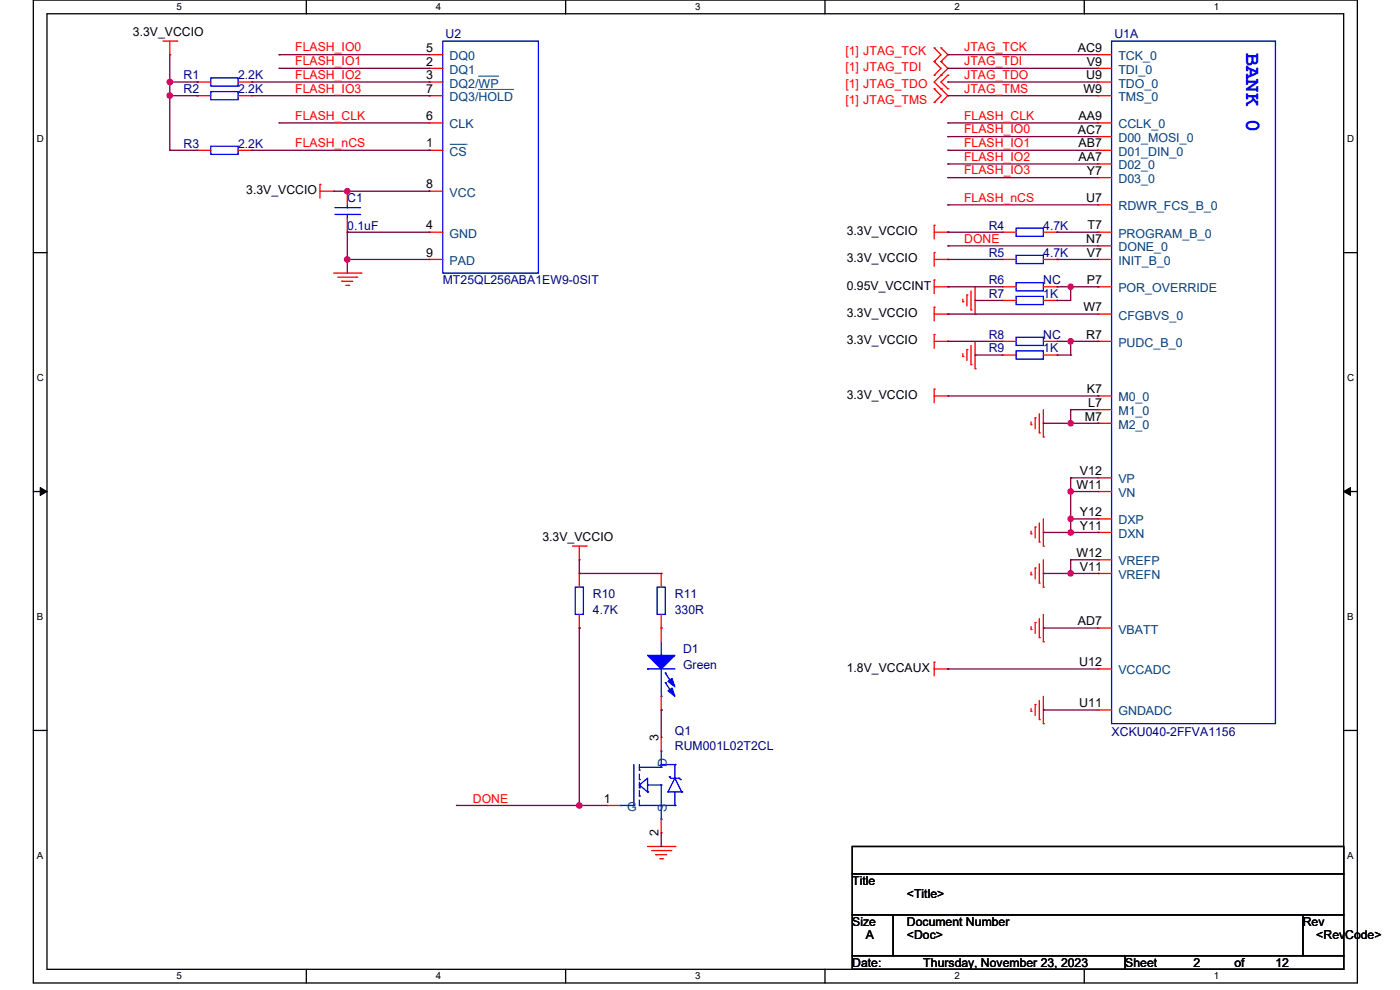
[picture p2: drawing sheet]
<svg xmlns="http://www.w3.org/2000/svg" width="297mm" height="210mm" viewBox="0 0 297 210" stroke-linecap="round" stroke-linejoin="round" font-family="sans-serif">
<path d="M7.1 0h280.9v208.5h-280.9zM10 2.9h275.1v202.7h-275.1z" fill="none" stroke="#000" stroke-width=".28"/>
<g fill="#fff">
<path d="M37.5 .3h1.1v2.3h-1.1z"/>
<path d="M37.5 205.9h1.1v2.3h-1.1z"/>
</g>
<path d="M65 0v2.9M65 205.6v2.9" fill="none" stroke="#000" stroke-width=".28"/>
<g fill="#fff">
<path d="M92.5 .3h1.1v2.3h-1.1z"/>
<path d="M92.5 205.9h1.1v2.3h-1.1z"/>
</g>
<path d="M120 0v2.9M120 205.6v2.9" fill="none" stroke="#000" stroke-width=".28"/>
<g fill="#fff">
<path d="M147.5 .3h1.2v2.3h-1.2z"/>
<path d="M147.5 205.9h1.2v2.3h-1.2z"/>
</g>
<path d="M175 0v2.9M175 205.6v2.9" fill="none" stroke="#000" stroke-width=".28"/>
<g fill="#fff">
<path d="M202.5 .3h1.2v2.3h-1.2z"/>
<path d="M202.5 205.9h1.2v2.3h-1.2z"/>
</g>
<path d="M230 0v2.9M230 205.6v2.9" fill="none" stroke="#000" stroke-width=".28"/>
<g fill="#fff">
<path d="M257.5 .3h1.2v2.3h-1.2z"/>
<path d="M257.5 205.9h1.2v2.3h-1.2z"/>
<path d="M7.8 28.3h1.5v2.3h-1.5z"/>
<path d="M285.8 28.3h1.5v2.3h-1.5z"/>
<path d="M7.8 78.9h1.5v2.3h-1.5z"/>
<path d="M285.8 78.9h1.5v2.3h-1.5z"/>
</g>
<path d="M7.1 53.6h2.9M285.1 53.6h2.9" fill="none" stroke="#000" stroke-width=".28"/>
<g fill="#fff">
<path d="M7.8 129.6h1.4v2.3h-1.4z"/>
<path d="M285.8 129.6h1.4v2.3h-1.4z"/>
</g>
<path d="M7.1 104.3h2.9M285.1 104.3h2.9" fill="none" stroke="#000" stroke-width=".28"/>
<path d="M8.5 103.4l1.5 .9-1.5 .8zM285.1 104.3l1.4-.9v1.7z" fill="#000" stroke="#000" stroke-width=".21"/>
<g fill="#fff">
<path d="M7.8 180.3h1.4v2.3h-1.4z"/>
<path d="M285.8 180.3h1.4v2.3h-1.4z"/>
</g>
<path d="M7.1 154.9h2.9M285.1 154.9h2.9M180.8 179.6h104.3v5.7h-104.3zM180.8 185.3h104.3v8.7h-104.3zM180.8 194h8.7v8.7h-8.7zM189.5 194h86.9v8.7h-86.9zM276.4 194h8.7v8.7h-8.7zM180.8 202.7h57.9v2.9h-57.9zM238.7 202.7h46.4v2.9h-46.4z" fill="none" stroke="#000" stroke-width=".28"/>
<g fill="none" stroke="#f00" stroke-width=".28">
<path d="M34.6 8.7h2.9M36 11.6h.1M36 8.7v2.9M37.5 8.7h.1M41.8 17.4h.1M41.8 17.4h2.9M50.5 17.4h2.9M53.4 17.4h.1M91 14.5h.1M91 17.4h.1M91 11.6h.1M91 17.4h2.9"/>
<path d="M91 11.6h2.9M91 14.5h2.9M198.2 13.1h.1M198.2 10.2h.1M198.2 16h.1M198.2 18.8h.1M198.2 10.2l1.4 1.4-1.4 1.5M198.2 13.1l1.4 1.4-1.4 1.5M198.2 18.8l1.4 1.5-1.4 1.4M199.6 10.2h.1M199.6 13.1h.1M199.6 16h.1"/>
<path d="M199.6 18.8h.1M199.6 10.2l1.5 1.4-1.5 1.5M199.6 13.1l1.5 1.4-2.9 2.9 2.9 2.9-1.5 1.4M201.1 16h.1M201.1 18.8h.1M201.1 16l-1.5 1.4 1.5 1.4M232.9 11.6h.1M232.9 14.5h.1M232.9 17.4h.1M232.9 17.4h2.9M232.9 11.6h2.9M232.9 14.5h2.9"/>
<path d="M41.8 31.9h.1M41.8 20.3h.1M41.8 31.9h2.9M41.8 20.3h2.9M50.5 31.9h2.9M50.5 20.3h2.9M53.4 31.9h.1M53.4 20.3h.1M67.9 39.1h.1M67.9 39.1v2.9M91 31.9h.1M91 26.1h.1"/>
<path d="M91 20.3h.1M91 31.9h2.9M91 20.3h2.9M91 26.1h2.9M198.2 21.7h.1M199.6 21.7h.1M232.9 20.3h.1M232.9 26.1h.1M232.9 29h.1M232.9 31.9h.1M232.9 34.8h.1M232.9 37.7h.1"/>
<path d="M232.9 31.9h2.9M232.9 20.3h2.9M232.9 26.1h2.9M232.9 29h2.9M232.9 34.8h2.9M232.9 37.7h2.9M67.9 40.6h2.9M70.8 40.6h.1M70.8 57.9h5.8M71.6 58.8h4.1M72.5 59.7h.1M72.5 59.7h2.3"/>
<path d="M73.7 40.6h.1M73.7 49.3h.1M73.7 40.6v2.9M73.7 46.4v2.9M75.7 58.8h.1M76.6 57.9h.1M91 49.3h.1M91 40.6h.1M91 55h.1M91 49.3h2.9M91 40.6h2.9M91 55h2.9"/>
<path d="M198.2 47.8h.1M198.2 53.6h.1M198.2 59.4h.1M198.2 49.3h2.9M198.2 47.8v2.9M198.2 53.6v2.9M198.2 59.4v2.9M198.2 55h2.9M201.1 49.3h.1M201.1 55h.1M212.7 49.3h.1M212.7 55h.1"/>
<path d="M212.7 49.3h2.9M212.7 55h2.9M221.3 49.3h2.9M221.3 55h2.9M224.2 49.3h.1M224.2 55h.1M232.9 43.5h.1M232.9 49.3h.1M232.9 52.2h.1M232.9 55h.1M232.9 49.3h2.9M232.9 55h2.9"/>
<path d="M232.9 43.5h2.9M232.9 52.2h2.9M73.4 60.5h.6M74 60.5h.1M198.2 65.2h.1M198.2 71h.1M198.2 65.2v2.9M198.2 71v2.9M198.2 60.8h2.9M198.2 66.6h2.9M198.2 72.4h2.9M201.1 60.8h.1"/>
<path d="M201.1 66.6h.1M201.1 72.4h.1M204.3 64h.1M204.3 75.6h.1M204.3 63.4v.6M204.3 75v.6M205.1 62.6h.1M205.1 74.1h.1M205.1 62.6v2.3M205.1 74.1v2.4M206 65.8h.1M206 77.3h.1"/>
<path d="M206 61.7v4.1M206 73.3v4M206.9 66.6h.1M206.9 78.2h.1M206.9 60.8v5.8M206.9 72.4v5.8M212.7 75.3h.1M212.7 63.7h.1M212.7 60.8h.1M212.7 72.4h.1M212.7 60.8h2.9M212.7 72.4h2.9"/>
<path d="M212.7 75.3h2.9M212.7 63.7h2.9M221.3 60.8h2.9M221.3 72.4h2.9M221.3 75.3h2.9M221.3 63.7h2.9M224.2 75.3h.1M224.2 63.7h.1M224.2 60.8h.1M224.2 72.4h.1M232.9 66.6h.1M232.9 72.4h.1"/>
<path d="M232.9 60.8h.1M232.9 60.8h2.9M232.9 66.6h2.9M232.9 72.4h2.9M198.2 82.5h.1M198.2 82.5v2.9M198.2 84h2.9M201.1 84h.1M218.7 90.1h.1M218.7 89.5v.6M219.6 88.6h.1M219.6 88.6v2.4"/>
<path d="M220.5 91.8h.1M220.5 87.8v4M221.3 92.7h.1M221.3 86.9v5.8M232.9 84h.1M232.9 86.9h.1M232.9 89.8h.1M232.9 84h2.9M232.9 86.9h2.9M232.9 89.8h2.9M121.5 115.8h2.9M122.9 118.7h.1"/>
<path d="M122.9 115.8v2.9M124.4 115.8h.1M218.7 113.2h.1M218.7 112.7v.5M219.6 111.8h.1M219.6 111.8v2.3M220.5 115h.1M220.5 110.9v4.1M220.5 119.6v4.1M221.3 115.8h.1M221.3 110.1v5.7M221.3 118.7v5.8"/>
<path d="M232.9 110.1h.1M232.9 101.4h.1M232.9 104.3h.1M232.9 112.9h.1M232.9 118.7h.1M232.9 110.1h2.9M232.9 101.4h2.9M232.9 104.3h2.9M232.9 112.9h2.9M232.9 118.7h2.9M122.9 133.2h.1M122.9 121.6h.1"/>
<path d="M122.9 121.6v2.9M122.9 130.3v2.9M140.3 133.2h.1M140.3 121.6h.1M140.3 121.6v2.9M140.3 130.3v5.8M218.7 121.9h.1M218.7 133.5h.1M218.7 121.3v.6M218.7 132.9v.6M219.6 120.5h.1M219.6 132.1h.1"/>
<path d="M219.6 120.5v2.3M219.6 132.1v2.3M220.5 123.7h.1M220.5 135.3h.1M220.5 131.2v4.1M221.3 124.5h.1M221.3 136.1h.1M221.3 130.3v5.8M232.9 121.6h.1M232.9 133.2h.1M232.9 121.6h2.9M232.9 133.2h2.9"/>
<path d="M140.3 156.4h.1M140.3 150.6h.1M140.3 147.7v2.9M140.3 156.4v2.9M198.2 140.5h.1M198.2 140.5v2.9M198.2 141.9h2.9M201.1 141.9h.1M218.7 150.9h.1M218.7 150.3v.6M219.6 149.4h.1M219.6 149.4v2.4"/>
<path d="M220.5 152.6h.1M220.5 148.6v4M221.3 153.5h.1M221.3 147.7v5.8M232.9 141.9h.1M232.9 150.6h.1M232.9 141.9h2.9M232.9 150.6h2.9M128.7 170.9h.1M128.7 170.9h2.9M137.4 179.6h5.8M140.3 176.7h.1"/>
<path d="M140.3 173.8v2.9M143.2 179.6h.1M138.2 180.4h4.1M139.1 181.3h.1M139.1 181.3h2.3M140 182.2h.6M140.6 182.2h.1M142.3 180.4h.1"/>
</g>
<g fill="none" stroke="#00f" stroke-width=".28">
<path d="M44.7 16.5h5.8v1.8h-5.8zM44.7 19.4h5.8v1.8h-5.8zM93.9 8.7h20.3v49.2h-20.3zM235.8 8.7h34.8v144.8h-34.8zM44.7 31h5.8v1.7h-5.8zM71.1 45.5h5.2M71.1 44h5.2M73.7 44h.1M73.7 45.5h.1M73.7 43.5v.5M73.7 45.5v.9M76.3 45.5h.1"/>
<path d="M76.3 44h.1M215.6 48.4h5.7v1.7h-5.7zM215.6 54.2h5.7v1.7h-5.7zM215.6 60h5.7v1.7h-5.7zM215.6 74.4h5.7v1.8h-5.7zM215.6 62.9h5.7v1.7h-5.7zM215.6 71.5h5.7v1.8h-5.7zM122 124.5h1.8v5.8h-1.8zM139.4 124.5h1.7v5.8h-1.7zM140.3 139h.1M140.3 136.1v2.9M137.4 141.9h.1"/>
<path d="M137.4 141.9h5.8M140.3 159.3h.1M140.3 147.7h.1M140.3 141.9v5.8M140.3 159.3v3.5M141.1 142.8h.1M141.1 144.8h.1M141.1 142.8l1.8 2.6M141.1 144.8l1.8 2.6M131.6 170.9h.1M131.6 170.9h2.9M134.5 170.9h.1"/>
<path d="M134.5 162.2v8.7M135.6 163.3h.1M135.6 165.4h.1M135.6 167.1h.1M135.6 168.8h.1M135.6 170.9h.1M135.6 166.5h.1M135.6 162.2v1.1M135.6 164.2v1.2M135.6 165.9v1.2M135.6 167.7v1.1M135.6 169.7v1.2"/>
<path d="M135.6 166.5l1.8-1.4v2.9M135.6 166.5l1.8 1.5M135.6 170.9h7.6M135.6 162.8h4.7M137.4 168h.1M137.4 166.5h2.9M140.3 166.5h.1M140.3 170.9h.1M140.3 173.8h.1M140.3 162.8h.1M140.3 162.2h.1M140.3 166.5v7.3"/>
<path d="M140.3 162.2h2.9M141.7 168h.1M141.7 168h2.9M142 164.8h.1M142 164.8l.3 .3h1.7M143.2 162.2h.1M143.2 165.1h.1M143.2 170.9h.1M143.2 162.2v2.9M143.2 168v2.9M143.2 165.1l-1.5 2.9M143.2 165.1l1.4 2.9"/>
<path d="M144 165.1h.1M144 165.1l.3 .3M144.3 165.4h.1M144.6 168h.1"/>
</g>
<g fill="#00f" stroke="#00f" stroke-width=".28">
<path d="M137.4 139h5.8l-2.9 2.9z"/>
<path d="M141.7 144.5l.9-.6 .6 1.8z"/>
<path d="M141.7 146.5l.9-.5 .6 1.7z"/>
</g>
<path d="M101.4 16.1h4.3M101.4 19h7.4M105.7 16.1h.1M108.8 19h.1M95.4 30.6h3.6M99 30.6h.1" fill="none" stroke="#004080" stroke-width=".21"/>
<g fill="none" stroke="#800040" stroke-width=".28">
<path d="M36 17.4h.1M36 17.4h5.8M36 11.6v20.3M41.8 17.4h.1M53.4 17.4h37.6M59.2 11.6h.1M59.2 14.5h.1M59.2 11.6h31.8M59.2 14.5h31.8M91 17.4h.1M201.1 11.6h.1M201.1 14.5h.1"/>
<path d="M201.1 17.4h.1M201.1 11.6h31.8M201.1 14.5h31.8M201.1 17.4h31.8M36 31.9h.1M36 20.3h.1M36 20.3h5.8M36 31.9h5.8M41.8 20.3h.1M53.4 20.3h37.6M53.4 31.9h37.6M59.2 26.1h.1"/>
<path d="M59.2 26.1h31.8M91 20.3h.1M91 31.9h.1M201.1 20.3h.1M201.1 26.1h.1M201.1 29h.1M201.1 31.9h.1M201.1 34.8h.1M201.1 37.7h.1M201.1 20.3h31.8M201.1 26.1h31.8M201.1 29h31.8"/>
<path d="M201.1 31.9h31.8M201.1 34.8h31.8M201.1 37.7h31.8M70.8 40.6h20.2M73.7 40.6h.1M73.7 49.3h.1M73.7 55h.1M73.7 49.3h17.3M73.7 55h17.3M73.7 49.3v8.6M91 40.6h.1M201.1 43.5h.1"/>
<path d="M201.1 49.3h.1M201.1 52.2h.1M201.1 55h.1M201.1 43.5h31.8M201.1 49.3h11.6M201.1 52.2h31.8M201.1 55h11.6M224.2 49.3h.1M224.2 55h.1M224.2 49.3h8.7M224.2 55h8.7M201.1 60.8h.1"/>
<path d="M201.1 66.6h.1M201.1 72.4h.1M201.1 60.8h11.6M201.1 66.6h31.8M201.1 72.4h11.6M206.9 63.7h.1M206.9 75.3h.1M206.9 63.7h5.8M206.9 75.3h5.8M224.2 63.7h.1M224.2 60.8h8.7M224.2 72.4h8.7"/>
<path d="M224.2 75.3h2.9M227.1 60.8h.1M227.1 72.4h.1M227.1 75.3h.1M227.1 60.8v2.9h-2.9M227.1 72.4v2.9M232.9 60.8h.1M232.9 72.4h.1M201.1 84h31.8M221.3 89.8h.1M221.3 89.8h11.6M227.1 86.9h.1"/>
<path d="M227.1 89.8h.1M227.1 86.9v2.9M227.1 86.9h5.8M232.9 84h.1M232.9 89.8h.1M122.9 118.7v2.9M221.3 112.9h.1M221.3 112.9h11.6M227.1 110.1h.1M227.1 112.9h.1M227.1 118.7h.1M227.1 101.4h.1"/>
<path d="M227.1 104.3h.1M227.1 101.4v11.5M227.1 118.7v2.9M227.1 110.1h5.8M227.1 118.7h5.8M227.1 101.4h5.8M227.1 104.3h5.8M232.9 112.9h.1M122.9 133.2h.1M122.9 121.6h.1M122.9 133.2v37.7M122.9 121.6h17.4"/>
<path d="M221.3 121.6h.1M221.3 133.2h.1M221.3 121.6h11.6M221.3 133.2h11.6M227.1 121.6h.1M232.9 121.6h.1M140.3 150.6h.1M140.3 150.6v5.8M201.1 141.9h.1M201.1 141.9h31.8M221.3 150.6h.1M221.3 150.6h11.6"/>
<path d="M96.8 170.9h.1M96.8 170.9h31.9M122.9 170.9h.1M140.3 179.6h.1M140.3 176.7v2.9"/>
</g>
<g fill="#f0f" stroke="#f0f" stroke-width=".28">
<circle cx="122.9" cy="170.9" r=".57"/>
<circle cx="36" cy="17.4" r=".57"/>
<circle cx="36" cy="20.3" r=".57"/>
<circle cx="73.7" cy="40.6" r=".57"/>
<circle cx="73.7" cy="55" r=".57"/>
<circle cx="227.1" cy="60.8" r=".56"/>
<circle cx="227.1" cy="72.4" r=".57"/>
<circle cx="227.1" cy="89.8" r=".56"/>
<circle cx="227.1" cy="112.9" r=".57"/>
<circle cx="227.1" cy="121.6" r=".57"/>
<circle cx="227.1" cy="104.3" r=".56"/>
<circle cx="227.1" cy="110" r=".57"/>
</g>
<text font-size="4.6" fill="#00f" x="264.4" y="11.3" transform="rotate(90 264.4 11.3)">BANK 0</text>
<g font-size="2.6">
<text x="28.2" y="7.6">3.3V_VCCIO</text>
<text x="90.4" y="11">5</text>
<text x="228.7" y="11">AC9</text>
<text x="90.4" y="13.9">2</text>
<text x="90.4" y="16.8">3</text>
<text x="230.4" y="16.8">U9</text>
<text x="230.6" y="13.9">V9</text>
<text x="90.4" y="19.7">7</text>
<text x="229.8" y="19.7">W9</text>
<text x="90.4" y="25.5">6</text>
<text x="228.7" y="28.4">AC7</text>
<text x="228.8" y="25.5">AA9</text>
<text x="90.4" y="31.3">1</text>
<text x="228.8" y="31.3">AB7</text>
<text x="228.8" y="34.2">AA7</text>
<text x="52.2" y="41.1">3.3V_VCCIO</text>
<text x="90.4" y="40">8</text>
<text x="230.6" y="37.1">Y7</text>
<text x="230.4" y="42.9">U7</text>
<text x="90.4" y="48.7">4</text>
<text x="179.6" y="49.8">3.3V_VCCIO</text>
<text x="230.4" y="51.6">N7</text>
<text x="230.7" y="48.7">T7</text>
<text x="90.4" y="54.4">9</text>
<text x="179.6" y="55.6">3.3V_VCCIO</text>
<text x="230.6" y="54.4">V7</text>
<text x="179.6" y="61.4">0.95V_VCCINT</text>
<text x="230.6" y="60.2">P7</text>
<text x="179.6" y="67.2">3.3V_VCCIO</text>
<text x="229.8" y="66">W7</text>
<text x="230.4" y="71.8">R7</text>
<text x="179.6" y="73">3.3V_VCCIO</text>
<text x="230.6" y="83.4">K7</text>
<text x="179.6" y="84.6">3.3V_VCCIO</text>
<text x="230.1" y="89.2">M7</text>
<text x="230.9" y="86.3">L7</text>
<text x="229.1" y="100.8">V12</text>
<text x="228.4" y="103.7">W11</text>
<text x="229.1" y="109.5">Y12</text>
<text x="229.1" y="112.4">Y11</text>
<text x="115.1" y="114.7">3.3V_VCCIO</text>
<text x="228.4" y="118.2">W12</text>
<text x="229.1" y="121.1">V11</text>
<text x="228.7" y="132.6">AD7</text>
<text x="179.6" y="142.5">1.8V_VCCAUX</text>
<text x="229" y="141.3">U12</text>
<text x="229" y="150">U11</text>
<text x="139.7" y="157.2" transform="rotate(-90 139.7 157.2)">3</text>
<text x="128.1" y="170.3">1</text>
<text x="139.7" y="177.2" transform="rotate(-90 139.7 177.2)">2</text>
<text x="180.8" y="187.7">Title</text>
<text x="192.4" y="190.6">&lt;Title&gt;</text>
<text x="180.8" y="196.4">Size</text>
<text x="192.4" y="196.4">Document Number</text>
<text x="276.4" y="196.4">Rev</text>
<text x="183.7" y="199.3">A</text>
<text x="192.4" y="199.3">&lt;Doc&gt;</text>
<text x="279.2" y="199.3">&lt;RevCode&gt;</text>
<text x="180.8" y="205">Date:</text>
<text x="195.9" y="205">Thursday, November 23, 2023</text>
<text x="238.7" y="205">Sheet</text>
<text x="253.2" y="205">2</text>
<text x="261.9" y="205">of</text>
<text x="270.6" y="205">12</text>
</g>
<g font-size="2.6" fill="#f00">
<text x="62.7" y="10.9">FLASH_IO0</text>
<text x="179.4" y="11.6">[1] JTAG_TCK</text>
<text x="204.5" y="10.9">JTAG_TCK</text>
<text x="62.7" y="13.8">FLASH_IO1</text>
<text x="62.7" y="16.7">FLASH_IO2</text>
<text x="179.4" y="15.1">[1] JTAG_TDI</text>
<text x="204.5" y="13.8">JTAG_TDI</text>
<text x="204.5" y="16.7">JTAG_TDO</text>
<text x="62.7" y="19.6">FLASH_IO3</text>
<text x="179.4" y="18.6">[1] JTAG_TDO</text>
<text x="179.4" y="22">[1] JTAG_TMS</text>
<text x="204.5" y="19.6">JTAG_TMS</text>
<text x="62.7" y="25.4">FLASH_CLK</text>
<text x="204.5" y="25.4">FLASH_CLK</text>
<text x="204.5" y="28.3">FLASH_IO0</text>
<text x="62.7" y="31.2">FLASH_nCS</text>
<text x="204.5" y="31.2">FLASH_IO1</text>
<text x="204.5" y="34.1">FLASH_IO2</text>
<text x="204.5" y="37">FLASH_IO3</text>
<text x="204.5" y="42.8">FLASH_nCS</text>
<text x="204.5" y="51.6">DONE</text>
<text x="100.3" y="170.3">DONE</text>
</g>
<g font-size="2.6" fill="#000080">
<text x="94.5" y="8.1">U2</text>
<text x="236.4" y="8.1">U1A</text>
<text x="38.9" y="16.8">R1</text>
<text x="50.5" y="16.8">2.2K</text>
<text x="38.9" y="19.7">R2</text>
<text x="50.5" y="19.7">2.2K</text>
<text x="38.9" y="31.3">R3</text>
<text x="50.5" y="31.3">2.2K</text>
<text x="73.7" y="42.9">C1</text>
<text x="73.7" y="48.7">0.1uF</text>
<text x="209.8" y="48.7">R4</text>
<text x="221.3" y="48.7">4.7K</text>
<text x="209.8" y="54.5">R5</text>
<text x="221.3" y="54.5">4.7K</text>
<text x="93.9" y="60.3">MT25QL256ABA1EW9-0SIT</text>
<text x="209.8" y="63.2">R7</text>
<text x="209.8" y="60.3">R6</text>
<text x="221.3" y="63.2">1K</text>
<text x="221.3" y="60.3">NC</text>
<text x="209.8" y="71.8">R8</text>
<text x="221.3" y="71.8">NC</text>
<text x="209.8" y="74.7">R9</text>
<text x="221.3" y="74.7">1K</text>
<text x="125.8" y="126.9">R10</text>
<text x="125.8" y="130.3">4.7K</text>
<text x="143.2" y="126.9">R11</text>
<text x="143.2" y="130.3">330R</text>
<text x="144.9" y="138.5">D1</text>
<text x="144.9" y="141.9">Green</text>
<text x="143.2" y="155.8">Q1</text>
<text x="143.2" y="159">RUM001L02T2CL</text>
<text x="235.8" y="156.1">XCKU040-2FFVA1156</text>
</g>
<g font-size="2.6" fill="#004080">
<text x="95.4" y="15.7">DQ1</text>
<text x="95.4" y="12.8">DQ0</text>
<text x="237.3" y="12.8">TCK_0</text>
<text x="237.3" y="15.7">TDI_0</text>
<text x="95.4" y="18.6">DQ2/WP</text>
<text x="95.4" y="21.5">DQ3/HOLD</text>
<text x="237.3" y="18.6">TDO_0</text>
<text x="237.3" y="21.5">TMS_0</text>
<text x="95.4" y="27.2">CLK</text>
<text x="237.3" y="27.2">CCLK_0</text>
<text x="95.4" y="33">CS</text>
<text x="237.3" y="30.1">D00_MOSI_0</text>
<text x="237.3" y="33">D01_DIN_0</text>
<text x="237.3" y="35.9">D02_0</text>
<text x="95.4" y="41.7">VCC</text>
<text x="237.3" y="38.8">D03_0</text>
<text x="237.3" y="44.6">RDWR_FCS_B_0</text>
<text x="95.4" y="50.4">GND</text>
<text x="237.3" y="50.4">PROGRAM_B_0</text>
<text x="237.3" y="53.3">DONE_0</text>
<text x="95.4" y="56.2">PAD</text>
<text x="237.3" y="56.2">INIT_B_0</text>
<text x="237.3" y="62">POR_OVERRIDE</text>
<text x="237.3" y="67.8">CFGBVS_0</text>
<text x="237.3" y="73.6">PUDC_B_0</text>
<text x="237.3" y="85.2">M0_0</text>
<text x="237.3" y="88.1">M1_0</text>
<text x="237.3" y="91">M2_0</text>
<text x="237.3" y="102.5">VP</text>
<text x="237.3" y="105.4">VN</text>
<text x="237.3" y="111.2">DXP</text>
<text x="237.3" y="114.1">DXN</text>
<text x="237.3" y="119.9">VREFP</text>
<text x="237.3" y="122.8">VREFN</text>
<text x="237.3" y="134.4">VBATT</text>
<text x="237.3" y="143.1">VCCADC</text>
<text x="237.3" y="151.8">GNDADC</text>
<text x="141.5" y="162.6" transform="rotate(-90 141.5 162.6)">D</text>
<text x="133" y="172">G</text>
<text x="141.5" y="172.3" transform="rotate(-90 141.5 172.3)">S</text>
</g>
<g font-size="2.1">
<text x="37.5" y="2.2">5</text>
<text x="92.5" y="2.2">4</text>
<text x="147.5" y="2.2">3</text>
<text x="202.5" y="2.2">2</text>
<text x="257.5" y="2.2">1</text>
<text x="7.8" y="30.1">D</text>
<text x="285.8" y="30.1">D</text>
<text x="7.8" y="80.8">C</text>
<text x="285.8" y="80.8">C</text>
<text x="7.8" y="131.4">B</text>
<text x="285.8" y="131.4">B</text>
<text x="7.8" y="182.1">A</text>
<text x="285.8" y="182.1">A</text>
<text x="37.5" y="207.8">5</text>
<text x="92.5" y="207.8">4</text>
<text x="147.5" y="207.8">3</text>
<text x="202.5" y="207.8">2</text>
<text x="257.5" y="207.8">1</text>
</g>
</svg>
